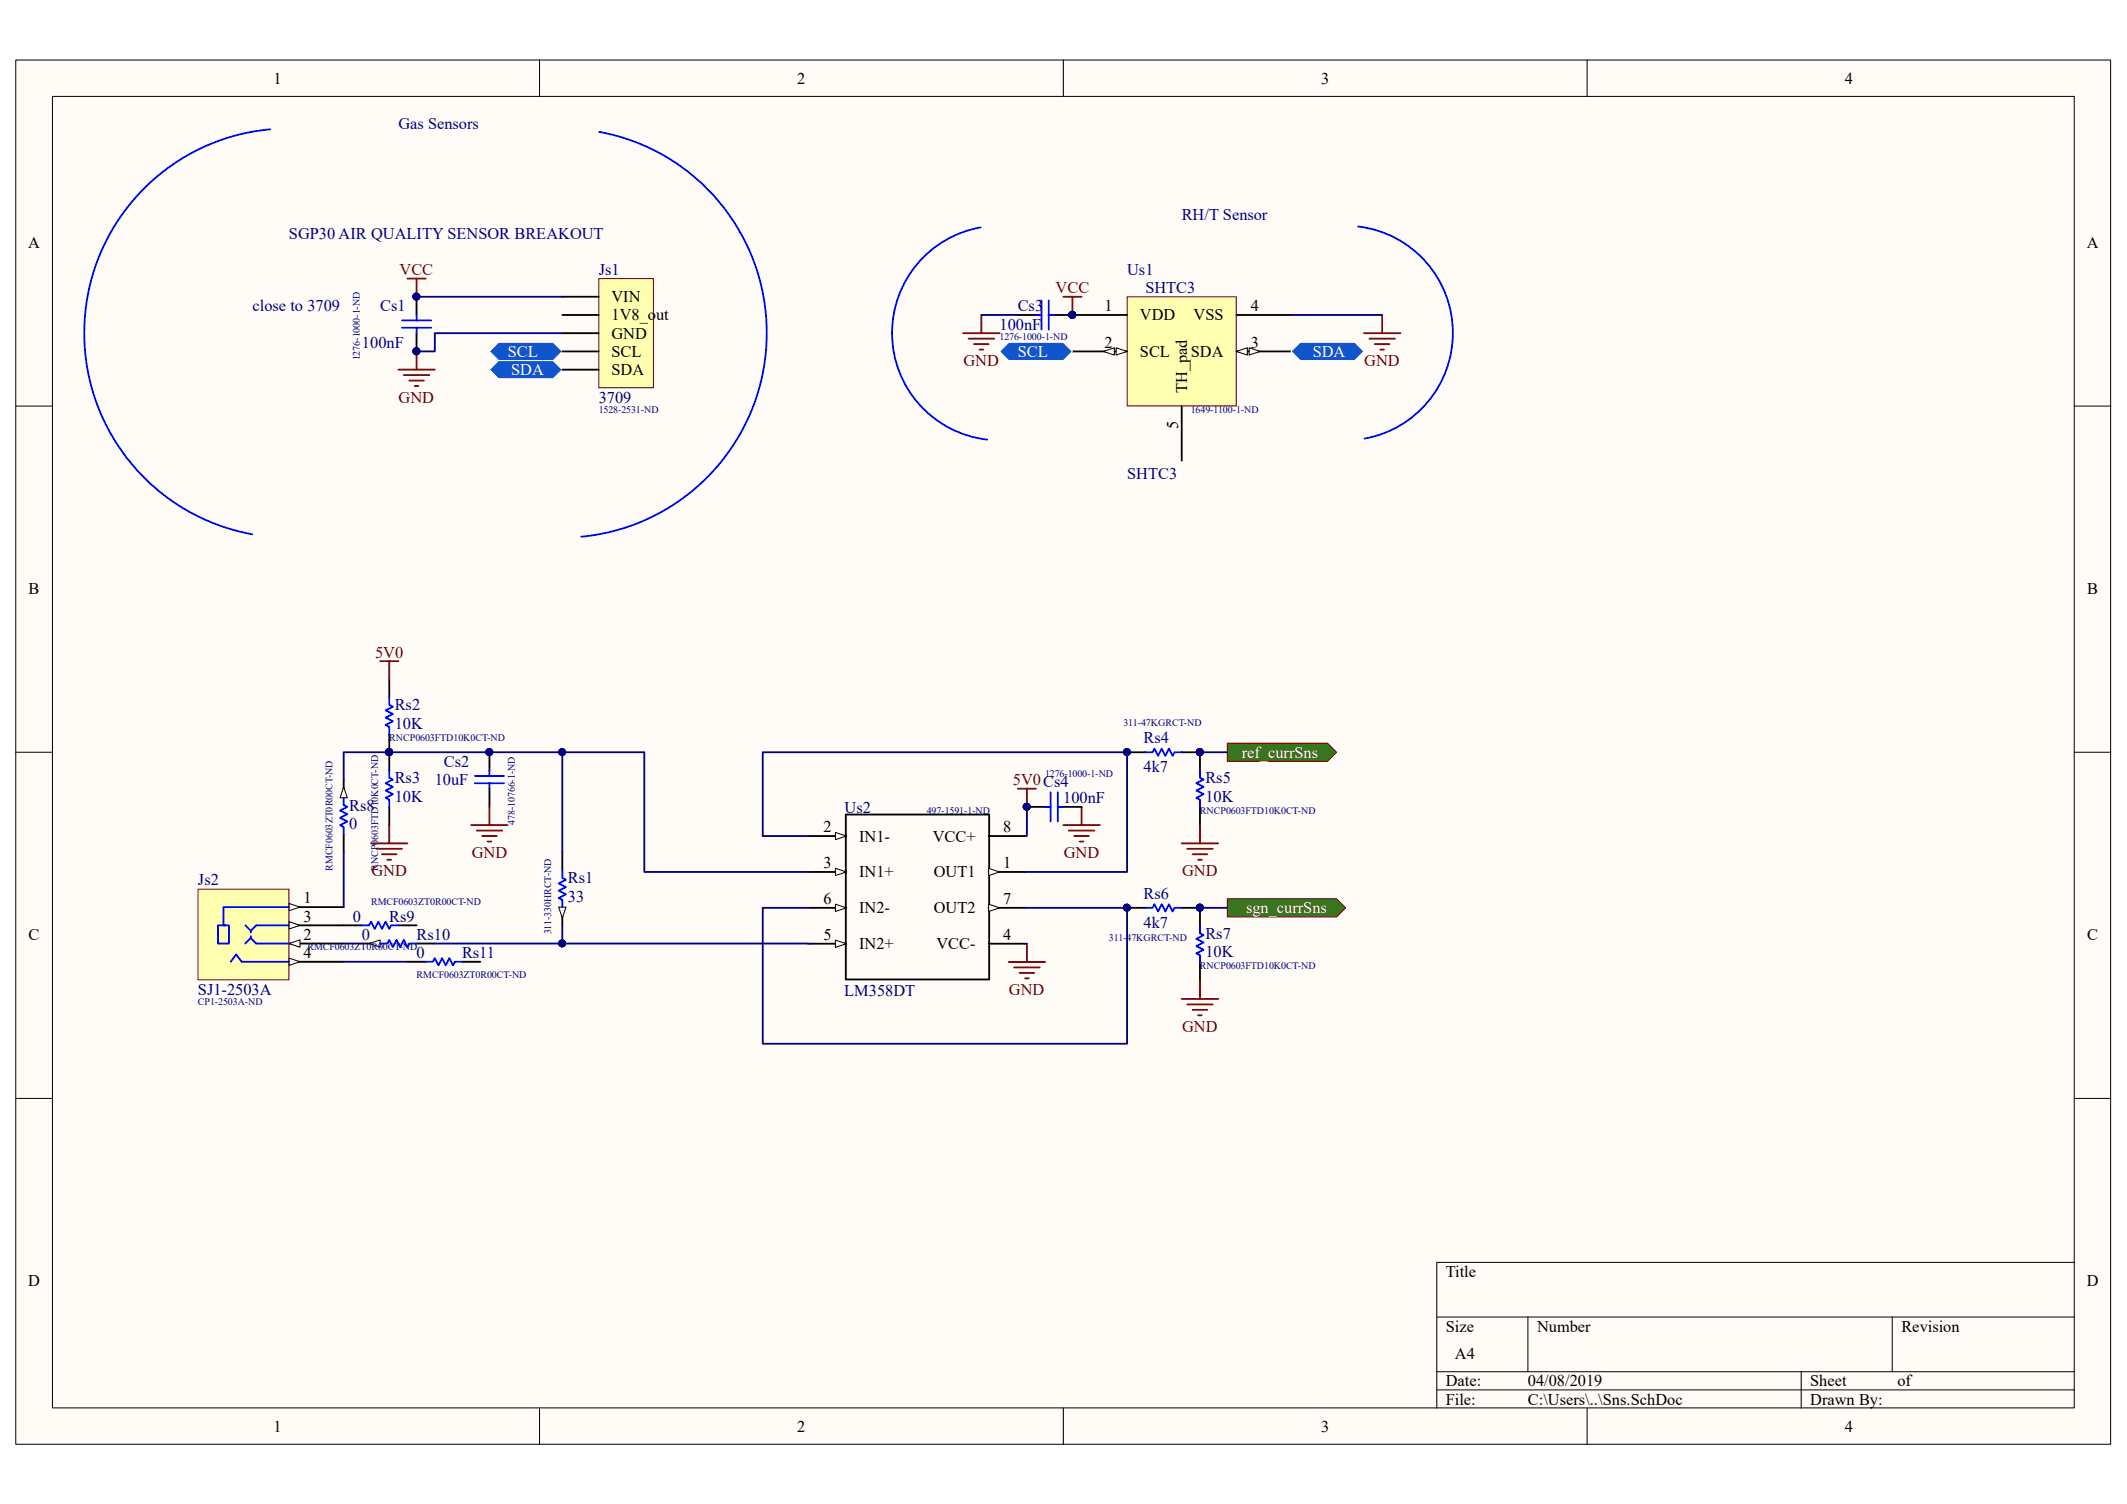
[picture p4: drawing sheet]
<svg xmlns="http://www.w3.org/2000/svg" width="297mm" height="210mm" viewBox="0 0 297 210" stroke-linecap="round" stroke-linejoin="round" font-family="sans-serif">
<path d="M2.2 8.4h292.5v193.3h-292.5z" fill="#fffcf8"/>
<path d="M2.2 8.4h292.5v193.3h-292.5z" fill="none" stroke="#000" stroke-width=".14"/>
<path d="M7.4 13.5h282.2v183.1h-282.2z" fill="#fffcf8"/>
<g fill="none" stroke="#000" stroke-width=".14">
<path d="M7.3 13.5h282.3v183.1h-282.3zM75.3 8.4v5.1M148.5 8.4v5.1M221.6 8.4v5.1M2.2 56.7h5.1M289.7 56.7h5.1M2.2 105h5.1M289.7 105h5.1M2.2 153.4h5.1M289.7 153.4h5.1M289.7 176.3h-89.1v20.3M75.3 196.6v5.1"/>
<path d="M148.5 196.6v5.1M200.6 183.9h89.1M200.6 191.5h89.1M200.6 194.1h89.1M213.4 183.9v7.6M221.6 196.6v5.1M251.5 191.5v5.1M264.2 183.9v7.6"/>
</g>
<path d="M37.7 18.1a28.6 28.6 0 0 0-25.9 27.1 28.6 28.6 0 0 0 23.4 29.4" fill="none" stroke="#00f" stroke-width=".25"/>
<path d="M157.4 41.5h15.2v15.2h-15.2z" fill="#ffffb0"/>
<path d="M157.4 41.4h15.2v15.3h-15.2z" fill="none" stroke="#800000" stroke-width=".14"/>
<path d="M149.8 44h7.6M149.8 49.1h7.6" fill="none" stroke="#000" stroke-width=".25"/>
<circle cx="149.7" cy="44" r=".48" fill="#000080" stroke="#000080" stroke-width=".14"/>
<path d="M155.9 48.6l1.5 .5-1.5 .5z" fill="#fffcf8"/>
<path d="M155.9 48.6l1.5 .5-1.5 .5z" fill="none" stroke="#000" stroke-width=".14"/>
<path d="M154.1 49.1l1.5-.5v1z" fill="#fffcf8"/>
<path d="M154.1 49.1l1.5-.5v1z" fill="none" stroke="#000" stroke-width=".14"/>
<path d="M172.6 49.1h7.7" fill="none" stroke="#000" stroke-width=".25"/>
<path d="M172.6 49.1l1.6-.5v1z" fill="#fffcf8"/>
<path d="M172.6 49.1l1.6-.5v1z" fill="none" stroke="#000" stroke-width=".14"/>
<path d="M174.4 48.6l1.6 .5-1.6 .5z" fill="#fffcf8"/>
<path d="M174.4 48.6l1.6 .5-1.6 .5z" fill="none" stroke="#000" stroke-width=".14"/>
<path d="M165 56.7v7.6M172.6 44h7.7" fill="none" stroke="#000" stroke-width=".25"/>
<circle cx="149.7" cy="44" r=".48" fill="#000080" stroke="#000080" stroke-width=".14"/>
<g fill="#15c" stroke="#fff" stroke-width=".14">
<path d="M139.6 49.1l1.2-1.3h7.7l1.3 1.3-1.3 1.2h-7.7z" fill-rule="evenodd"/>
<path d="M181.6 47.8h7.6l1.3 1.3-1.3 1.2h-7.6l-1.3-1.2z" fill-rule="evenodd"/>
</g>
<path d="M134.5 46.5h5.1M135.3 47.3h3.5M136 48.1h2.1M136.8 48.8h.5M137 44v2.5M148.5 41.4h2.5M149.8 41.4v2.6M190.5 46.5h5M191.2 47.3h3.6M192 48.1h2M192.7 48.8h.6M193 44v2.5" fill="none" stroke="#800000" stroke-width=".25"/>
<circle cx="149.7" cy="44" r=".48" fill="#000080" stroke="#000080" stroke-width=".14"/>
<path d="M136.9 31.8a15 15 0 0 0-12.3 15.2 15 15 0 0 0 13.3 14.4M189.6 31.6a15 15 0 0 1 13.3 14.4 15 15 0 0 1-12.4 15.2M144.7 44h.7M145.4 41.9v4.1M146.4 41.9v4.1M146.4 44h.8" fill="none" stroke="#00f" stroke-width=".25"/>
<path d="M142.1 44h2.6M147.2 44h2.6" fill="none" stroke="#000" stroke-width=".25"/>
<g fill="#15c" stroke="#fff" stroke-width=".14">
<path d="M68.3 49.1l1.3-1.3h7.6l1.3 1.3-1.3 1.2h-7.6z" fill-rule="evenodd"/>
<path d="M68.3 51.6l1.3-1.3h7.6l1.3 1.3-1.3 1.3h-7.6z" fill-rule="evenodd"/>
</g>
<path d="M83.7 18.4a28.6 28.6 0 0 1 23.3 29.4 28.6 28.6 0 0 1-25.8 27.1M56.1 44.7h4.1M56.1 45.8h4.1M58.2 44v.7M58.2 45.8v.7" fill="none" stroke="#00f" stroke-width=".25"/>
<path d="M58.2 41.4v2.6M58.2 46.5v2.6" fill="none" stroke="#000" stroke-width=".25"/>
<g fill="#000080" stroke="#000080" stroke-width=".14">
<circle cx="58.1" cy="49" r=".48"/>
<circle cx="58.1" cy="41.4" r=".48"/>
</g>
<path d="M56.9 38.9h2.5M58.2 38.9v2.5M55.6 51.6h5.1M56.4 52.4h3.5M57.2 53.1h2M57.9 53.9h.5M58.2 49.1v2.5" fill="none" stroke="#800000" stroke-width=".25"/>
<path d="M83.7 38.9h7.5v15.2h-7.5z" fill="#ffffb0"/>
<path d="M83.6 38.9h7.6v15.2h-7.6z" fill="none" stroke="#800000" stroke-width=".14"/>
<path d="M78.5 41.4h5.1M78.5 44h5.1M78.5 46.5h5.1M78.5 49.1h5.1M78.5 51.6h5.1M78.5 126.7v2.5" fill="none" stroke="#000" stroke-width=".25"/>
<path d="M78 126.7h1l-.5 1.5z" fill="#fffcf8"/>
<path d="M78 126.7h1l-.5 1.5z" fill="none" stroke="#000" stroke-width=".14"/>
<path d="M78.5 119v2.6M118.1 113.7h20v23.1h-20v-22.9M138.1 131.8h5M138.1 126.8h5" fill="none" stroke="#000" stroke-width=".25"/>
<path d="M78.5 121.6v1l.5 .3-1 .5 1 .5-1 .5 1 .5-1 .5 .5 .3v1" fill="none" stroke="#00f" stroke-width=".25"/>
<path d="M138.1 126.3l1.5 .5-1.5 .5z" fill="#fffcf8"/>
<path d="M138.1 126.3l1.5 .5-1.5 .5z" fill="none" stroke="#000" stroke-width=".14"/>
<path d="M138.1 121.8h5" fill="none" stroke="#000" stroke-width=".25"/>
<path d="M138.1 121.2l1.5 .6-1.5 .5z" fill="#fffcf8"/>
<path d="M138.1 121.2l1.5 .6-1.5 .5z" fill="none" stroke="#000" stroke-width=".14"/>
<path d="M138.1 116.7h5M113.1 131.8h5.1" fill="none" stroke="#000" stroke-width=".25"/>
<path d="M116.7 131.3l1.5 .5-1.5 .5z" fill="#fffcf8"/>
<path d="M116.7 131.3l1.5 .5-1.5 .5z" fill="none" stroke="#000" stroke-width=".14"/>
<path d="M113.1 126.8h5.1" fill="none" stroke="#000" stroke-width=".25"/>
<path d="M116.7 126.3l1.5 .5-1.5 .5z" fill="#fffcf8"/>
<path d="M116.7 126.3l1.5 .5-1.5 .5z" fill="none" stroke="#000" stroke-width=".14"/>
<path d="M113.1 121.8h5.1" fill="none" stroke="#000" stroke-width=".25"/>
<path d="M116.7 121.2l1.5 .6-1.5 .5z" fill="#fffcf8"/>
<path d="M116.7 121.2l1.5 .6-1.5 .5z" fill="none" stroke="#000" stroke-width=".14"/>
<path d="M113.1 116.7h5.1" fill="none" stroke="#000" stroke-width=".25"/>
<path d="M116.7 116.2l1.5 .5-1.5 .6z" fill="#fffcf8"/>
<path d="M116.7 116.2l1.5 .5-1.5 .6z" fill="none" stroke="#000" stroke-width=".14"/>
<g fill="none" stroke="#800000" stroke-width=".25">
<path d="M165 117.8h5.1M165.8 118.5h3.5M166.5 119.3h2.1M167.6 115.2v2.6M140.8 134.3h5.1M141.6 135.1h3.6M142.4 135.9h2M143.1 136.6h.5M143.4 131.8v2.5M165 139.5h5.1M167.3 120.1h.5M167.6 136.9v2.6"/>
<path d="M165.8 140.3h3.5M166.5 141h2.1M167.3 141.8h.5"/>
</g>
<path d="M157.4 105h2.5M165 105h2.6v2.6M167.6 112.7v2.5M157.4 126.8h2.5M165 126.8h2.6v2.5M167.6 134.4v2.5" fill="none" stroke="#000" stroke-width=".25"/>
<g fill="#000080" stroke="#000080" stroke-width=".14">
<circle cx="167.5" cy="105" r=".48"/>
<circle cx="157.4" cy="105" r=".48"/>
<circle cx="167.5" cy="126.7" r=".48"/>
<circle cx="157.4" cy="126.7" r=".48"/>
</g>
<path d="M159.9 105h1l.3-.5 .5 1.1 .5-1.1 .5 1.1 .5-1.1 .5 1.1 .3-.6h1M167.6 107.6v1l.5 .3-1 .5 1 .5-1 .5 1 .5-1 .5 .5 .3v1M159.9 126.8h1l.3-.5 .5 1 .5-1 .5 1 .5-1 .5 1 .3-.5h1M167.6 129.3v1l.5 .3-1 .5 1 .5-1 .5 1 .5-1 .5 .5 .3v1" fill="none" stroke="#00f" stroke-width=".25"/>
<path d="M27.7 124.2h12.6v12.6h-12.6z" fill="#ffffb0"/>
<path d="M27.6 124.2h12.7v12.6h-12.7z" fill="none" stroke="#800000" stroke-width=".14"/>
<path d="M40.4 126.7h7.6" fill="none" stroke="#000" stroke-width=".25"/>
<path d="M40.4 126.2l1.5 .5-1.5 .5z" fill="#fffcf8"/>
<path d="M40.4 126.2l1.5 .5-1.5 .5z" fill="none" stroke="#000" stroke-width=".14"/>
<path d="M40.4 131.8h7.6" fill="none" stroke="#000" stroke-width=".25"/>
<path d="M40.4 131.8l1.5-.6v1.1z" fill="#fffcf8"/>
<path d="M40.4 131.8l1.5-.6v1.1z" fill="none" stroke="#000" stroke-width=".14"/>
<path d="M40.4 129.2h7.6" fill="none" stroke="#000" stroke-width=".25"/>
<path d="M40.4 128.7l1.5 .5-1.5 .5z" fill="#fffcf8"/>
<path d="M40.4 128.7l1.5 .5-1.5 .5z" fill="none" stroke="#000" stroke-width=".14"/>
<path d="M40.4 134.3h7.6" fill="none" stroke="#000" stroke-width=".25"/>
<path d="M40.4 133.8l1.5 .5-1.5 .5z" fill="#fffcf8"/>
<path d="M40.4 133.8l1.5 .5-1.5 .5z" fill="none" stroke="#000" stroke-width=".14"/>
<g fill="none" stroke="#00f" stroke-width=".25">
<path d="M54.4 97.4v1l.5 .3-1.1 .5 1.1 .5-1.1 .5 1.1 .5-1.1 .5 .6 .3v1M54.4 107.6v1l.5 .3-1.1 .5 1.1 .5-1.1 .5 1.1 .5-1.1 .5 .6 .3v1M66.3 108.3h4.1M66.3 109.4h4.1M68.3 107.6v.7M68.3 109.4v.7M32.2 134.3l.8-1 .7 1h6.7M34.3 129.2l.7 .8M35 131l.8 .8h4.6M35 131l-.7 .8M35 130v.2M35 130.7v.3"/>
<path d="M40.4 129.2h-4.6l-.8 .8M40.4 126.7h-9.2v2.5h.8v2.6h-1.6v-2.6h1.1"/>
</g>
<path d="M54.4 94.9v2.5M54.4 102.5v5.1M54.4 112.7v2.5M68.3 105v2.6M68.3 110.1v2.6" fill="none" stroke="#000" stroke-width=".25"/>
<g fill="#000080" stroke="#000080" stroke-width=".14">
<circle cx="54.3" cy="105" r=".48"/>
<circle cx="68.3" cy="105" r=".48"/>
</g>
<path d="M53.1 92.3h2.5M54.4 92.3v2.6M51.8 117.8h5.1M52.6 118.5h3.5M53.3 119.3h2.1M54.4 115.2v2.6M65.8 115.2h5.1M66.6 116h3.5M67.3 116.7h2.1M68.1 117.5h.5M68.3 112.7v2.5M54.1 120.1h.5" fill="none" stroke="#800000" stroke-width=".25"/>
<g fill="#38761d" stroke="#800000" stroke-width=".14">
<path d="M171.4 103.8h14l1.2 1.2-1.2 1.3h-14z" fill-rule="evenodd"/>
<path d="M171.4 125.5h15.2l1.3 1.3-1.3 1.2h-15.2z" fill-rule="evenodd"/>
</g>
<path d="M48 108.9v2.5M48 116.5v2.5" fill="none" stroke="#000" stroke-width=".25"/>
<path d="M48 109.9l.5 1.5h-1z" fill="#fffcf8"/>
<path d="M48 109.9l.5 1.5h-1z" fill="none" stroke="#000" stroke-width=".14"/>
<path d="M48 111.4v1l.5 .3-1 .5 1 .5-1 .5 1 .5-1 .5 .5 .3v1" fill="none" stroke="#00f" stroke-width=".25"/>
<path d="M50.5 131.8h2.6M58.2 131.8h2.5" fill="none" stroke="#000" stroke-width=".25"/>
<path d="M51.6 131.8l1.5-.6v1.1z" fill="#fffcf8"/>
<path d="M51.6 131.8l1.5-.6v1.1z" fill="none" stroke="#000" stroke-width=".14"/>
<path d="M145.9 112.7h.8M146.7 110.6v4.1M147.7 110.6v4.1M147.7 112.7h.8M50.5 129.2h1.1l.2-.5 .5 1 .5-1 .5 1 .5-1 .6 1 .2-.5h1M53.1 131.8h1l.3-.6 .5 1.1 .5-1.1 .5 1.1 .5-1.1 .5 1.1 .3-.5h1M59.4 134.3h1.1l.2-.5 .5 1 .5-1 .5 1 .5-1 .6 1 .2-.5h1" fill="none" stroke="#00f" stroke-width=".25"/>
<path d="M143.4 112.7h2.5M148.5 112.7h2.5M48 129.2h2.5M55.6 129.2h2.6M56.9 134.3h2.5M64.5 134.3h2.6" fill="none" stroke="#000" stroke-width=".25"/>
<path d="M142.1 110.1h2.6M143.4 110.1v2.6M148.5 115.2h5.1M149.2 116h3.6M150 116.7h2M150.8 117.5h.5M151 112.7v2.5" fill="none" stroke="#800000" stroke-width=".25"/>
<g fill="#000080" stroke="#000080" stroke-width=".14">
<circle cx="143.4" cy="112.6" r=".48"/>
<circle cx="58.1" cy="49" r=".48"/>
<circle cx="58.1" cy="41.4" r=".48"/>
<circle cx="78.5" cy="131.7" r=".48"/>
<circle cx="157.4" cy="105" r=".48"/>
<circle cx="157.4" cy="126.7" r=".48"/>
<circle cx="167.5" cy="105" r=".48"/>
<circle cx="167.5" cy="126.7" r=".48"/>
<circle cx="78.5" cy="105" r=".48"/>
<circle cx="68.3" cy="105" r=".48"/>
<circle cx="54.3" cy="105" r=".48"/>
</g>
<g fill="none" stroke="#000080" stroke-width=".25">
<path d="M58.2 41.4h20.3M78.5 46.5h-17.8v2.6h-2.5M137 44h5.1M180.3 44h12.7M48 108.9v-3.9h30.5v14M48 119v7.7M78.5 105h11.5v16.8h23.1M113.1 116.7h-6.6v-11.7h50.9v16.8h-14.3M143.4 112.7v4h-.3M167.6 105h3.8M48 131.8h2.5M48 134.3h8.9"/>
<path d="M60.7 131.8h17.8M78.5 131.8h34.6M78.5 129.2v2.6M113.1 126.8h-6.6v18.9h50.9v-18.9h-14.3M143.1 131.8h.3M167.6 126.8h3.8"/>
</g>
<g font-size="2.3">
<text x="38.2" y="11.7">1</text>
<text x="111.3" y="11.7">2</text>
<text x="184.5" y="11.7">3</text>
<text x="257.6" y="11.7">4</text>
<text x="3.9" y="34.6">A</text>
<text x="291.4" y="34.6">A</text>
<text x="85.4" y="42.2">VIN</text>
<text x="85.4" y="44.7">1V8_out</text>
<text x="85.4" y="47.3">GND</text>
<text x="154.2" y="43.5">1</text>
<text x="159.2" y="44.7">VDD</text>
<text x="166.7" y="44.7">VSS</text>
<text x="174.7" y="43.5">4</text>
<text x="85.4" y="49.8">SCL</text>
<text x="85.4" y="52.4">SDA</text>
<text x="154.2" y="48.6">2</text>
<text x="159.2" y="49.8">SCL</text>
<text x="166.3" y="49.8">SDA</text>
<text x="174.7" y="48.6">3</text>
<text x="164.5" y="59.9" transform="rotate(-90 164.5 59.9)">5</text>
<text x="165.8" y="54.9" transform="rotate(-90 165.8 54.9)">TH_pad</text>
<text x="4" y="82.9">B</text>
<text x="291.5" y="82.9">B</text>
<text x="115" y="116.2">2</text>
<text x="120" y="117.5">IN1-</text>
<text x="130.3" y="117.5">VCC+</text>
<text x="140.1" y="116.2">8</text>
<text x="115" y="121.2">3</text>
<text x="120" y="122.5">IN1+</text>
<text x="130.4" y="122.5">OUT1</text>
<text x="140.1" y="121.2">1</text>
<text x="4" y="131.3">C</text>
<text x="42.4" y="126.2">1</text>
<text x="42.4" y="131.3">2</text>
<text x="42.4" y="128.7">3</text>
<text x="115" y="131.3">5</text>
<text x="115" y="126.3">6</text>
<text x="120" y="127.6">IN2-</text>
<text x="130.4" y="127.6">OUT2</text>
<text x="140.1" y="131.3">4</text>
<text x="140.1" y="126.3">7</text>
<text x="291.5" y="131.3">C</text>
<text x="42.4" y="133.8">4</text>
<text x="120" y="132.5">IN2+</text>
<text x="130.8" y="132.5">VCC-</text>
<text x="3.9" y="179.6">D</text>
<text x="201.9" y="178.3">Title</text>
<text x="291.4" y="179.6">D</text>
<text x="201.9" y="186">Size</text>
<text x="214.6" y="186">Number</text>
<text x="265.5" y="186">Revision</text>
<text x="203.2" y="189.8">A4</text>
<text x="201.9" y="193.6">Date:</text>
<text x="201.9" y="196.1">File:</text>
<text x="213.3" y="193.6">04/08/2019</text>
<text x="213.4" y="196.1">C:\Users\..\Sns.SchDoc</text>
<text x="252.8" y="193.6">Sheet</text>
<text x="252.8" y="196.1">Drawn By:</text>
<text x="265" y="193.6">of</text>
<text x="38.2" y="199.9">1</text>
<text x="111.3" y="199.9">2</text>
<text x="184.5" y="199.9">3</text>
<text x="257.6" y="199.9">4</text>
</g>
<g font-size="2.3" fill="#000080">
<text x="55.6" y="18">Gas Sensors</text>
<text x="40.3" y="33.3">SGP30 AIR QUALITY SENSOR BREAKOUT</text>
<text x="165" y="30.8">RH/T Sensor</text>
<text x="83.6" y="38.4">Js1</text>
<text x="157.4" y="38.4">Us1</text>
<text x="159.9" y="40.9">SHTC3</text>
<text x="35.3" y="43.5">close to 3709</text>
<text x="53.1" y="43.5">Cs1</text>
<text x="139.6" y="46">100nF</text>
<text x="142.1" y="43.5">Cs3</text>
<text x="50.5" y="48.6">100nF</text>
<text x="83.6" y="56.2">3709</text>
<text x="157.4" y="66.9">SHTC3</text>
<text x="55.1" y="101.7">10K</text>
<text x="55.1" y="99.2">Rs2</text>
<text x="62" y="107.1">Cs2</text>
<text x="159.7" y="107.9">4k7</text>
<text x="159.7" y="103.8">Rs4</text>
<text x="48.8" y="113.2">Rs8</text>
<text x="55.1" y="111.9">10K</text>
<text x="55.1" y="109.4">Rs3</text>
<text x="60.7" y="109.6">10uF</text>
<text x="117.9" y="113.5">Us2</text>
<text x="148.5" y="112.2">100nF</text>
<text x="168.3" y="111.9">10K</text>
<text x="168.3" y="109.4">Rs5</text>
<text x="48.8" y="115.7">0</text>
<text x="27.6" y="123.6">Js2</text>
<text x="79.3" y="125.9">33</text>
<text x="79.3" y="123.4">Rs1</text>
<text x="159.7" y="125.5">Rs6</text>
<text x="49.3" y="128.7">0</text>
<text x="50.5" y="131.3">0</text>
<text x="54.4" y="128.7">Rs9</text>
<text x="58.2" y="131.3">Rs10</text>
<text x="159.7" y="129.6">4k7</text>
<text x="168.3" y="131.1">Rs7</text>
<text x="58.2" y="133.8">0</text>
<text x="64.5" y="133.8">Rs11</text>
<text x="168.3" y="133.6">10K</text>
<text x="27.6" y="138.9">SJ1-2503A</text>
<text x="117.9" y="139">LM358DT</text>
</g>
<g font-size="2.3" fill="#800000">
<text x="55.8" y="38.4">VCC</text>
<text x="147.4" y="40.9">VCC</text>
<text x="134.5" y="51.1">GND</text>
<text x="190.5" y="51.1">GND</text>
<text x="55.7" y="56.2">GND</text>
<text x="52.4" y="91.8">5V0</text>
<text x="141.4" y="109.6">5V0Cs4</text>
<text x="65.9" y="119.8">GND</text>
<text x="148.5" y="119.8">GND</text>
<text x="51.9" y="122.3">GND</text>
<text x="165.1" y="122.3">GND</text>
<text x="140.9" y="138.9">GND</text>
<text x="165.1" y="144.1">GND</text>
</g>
<g font-size="2.3" fill="#fff">
<text x="70.9" y="49.8">SCL</text>
<text x="71.4" y="52.4">SDA</text>
<text x="142.1" y="49.8">SCL</text>
<text x="183.3" y="49.8">SDA</text>
<text x="173.4" y="105.8">ref_currSns</text>
<text x="174" y="127.6">sgn_currSns</text>
</g>
<g font-size="1.4" fill="#000080">
<text x="139.6" y="47.5">1276-1000-1-ND</text>
<text x="50.2" y="50.3" transform="rotate(-90 50.2 50.3)">1276-1000-1-ND</text>
<text x="83.6" y="57.7">1528-2531-ND</text>
<text x="166.3" y="57.7">1649-1100-1-ND</text>
<text x="156.9" y="101.4">311-47KGRCT-ND</text>
<text x="54.4" y="103.5">RNCP0603FTD10K0CT-ND</text>
<text x="129.4" y="113.7">497-1591-1-ND</text>
<text x="145.9" y="108.5">1276-1000-1-ND</text>
<text x="167.6" y="113.7">RNCP0603FTD10K0CT-ND</text>
<text x="71.9" y="115.2" transform="rotate(-90 71.9 115.2)">478-10766-1-ND</text>
<text x="46.4" y="121.6" transform="rotate(-90 46.4 121.6)">RMCF0603ZT0R00CT-ND</text>
<text x="52.8" y="121.6" transform="rotate(-90 52.8 121.6)">RNCP0603FTD10K0CT-ND</text>
<text x="51.8" y="126.4">RMCF0603ZT0R00CT-ND</text>
<text x="77" y="130.5" transform="rotate(-90 77 130.5)">311-330HRCT-ND</text>
<text x="154.9" y="131.4">311-47KGRCT-ND</text>
<text x="42.9" y="132.7">RMCF0603ZT0R00CT-ND</text>
<text x="58.2" y="136.5">RMCF0603ZT0R00CT-ND</text>
<text x="167.6" y="135.3">RNCP0603FTD10K0CT-ND</text>
<text x="27.6" y="140.4">CP1-2503A-ND</text>
</g>
</svg>
